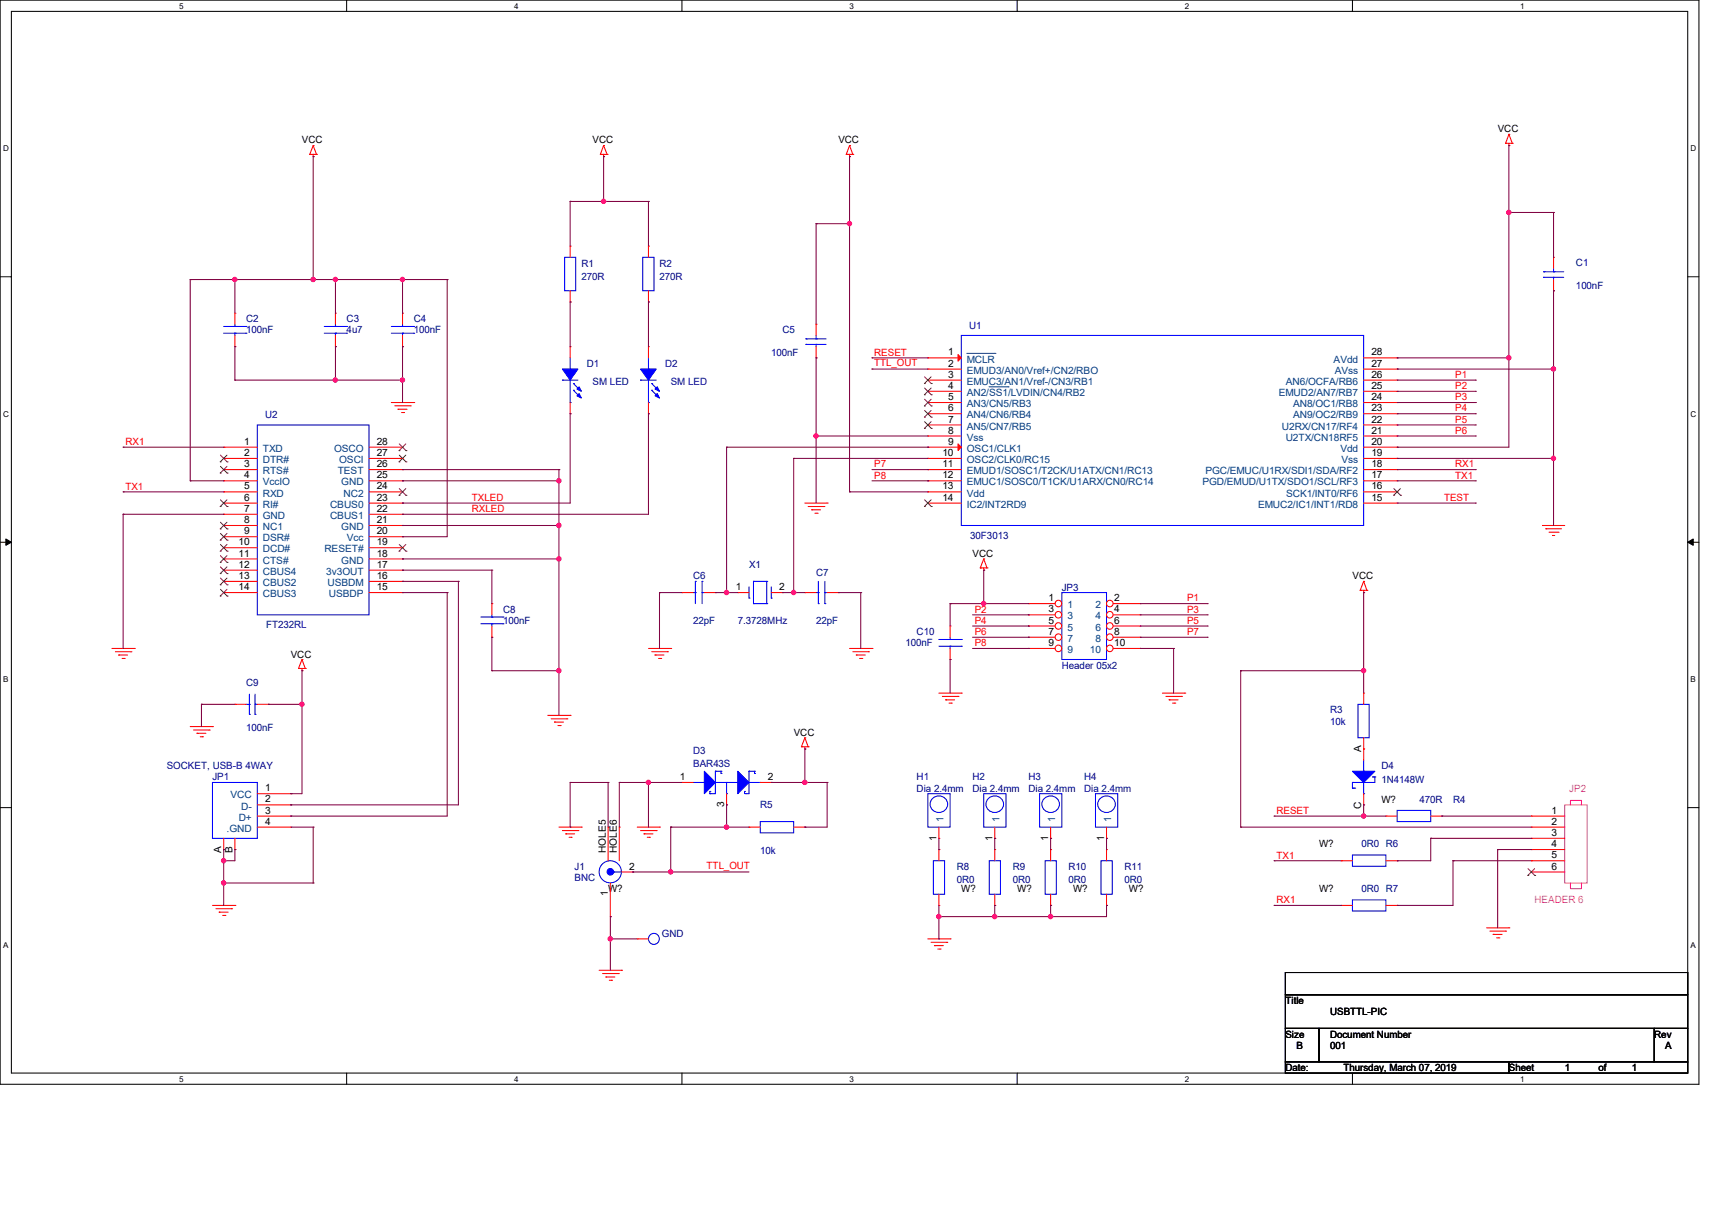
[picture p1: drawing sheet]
<svg xmlns="http://www.w3.org/2000/svg" width="420mm" height="297mm" viewBox="0 0 420 297" stroke-linecap="round" stroke-linejoin="round" font-family="sans-serif">
<path d="M0 0h417v266.1h-417zM2.8 2.8h411.5v260.6h-411.5z" fill="none" stroke="#000" stroke-width=".25"/>
<g fill="#fff">
<path d="M43.9 .3h1.1v2.2h-1.1z"/>
<path d="M43.9 263.7h1.1v2.2h-1.1z"/>
</g>
<path d="M85.1 0v2.8M85.1 263.4v2.7" fill="none" stroke="#000" stroke-width=".25"/>
<g fill="#fff">
<path d="M126.2 .3h1.1v2.2h-1.1z"/>
<path d="M126.2 263.7h1.1v2.2h-1.1z"/>
</g>
<path d="M167.4 0v2.8M167.4 263.4v2.7" fill="none" stroke="#000" stroke-width=".25"/>
<g fill="#fff">
<path d="M208.5 .3h1.1v2.2h-1.1z"/>
<path d="M208.5 263.7h1.1v2.2h-1.1z"/>
</g>
<path d="M249.7 0v2.8M249.7 263.4v2.7" fill="none" stroke="#000" stroke-width=".25"/>
<g fill="#fff">
<path d="M290.8 .3h1.1v2.2h-1.1z"/>
<path d="M290.8 263.7h1.1v2.2h-1.1z"/>
</g>
<path d="M332 0v2.8M332 263.4v2.7" fill="none" stroke="#000" stroke-width=".25"/>
<g fill="#fff">
<path d="M373.1 .3h1.1v2.2h-1.1z"/>
<path d="M373.1 263.7h1.1v2.2h-1.1z"/>
<path d="M.8 35.3h1.4v2.2h-1.4z"/>
<path d="M415 35.3h1.4v2.2h-1.4z"/>
<path d="M.8 100.5h1.4v2.2h-1.4z"/>
<path d="M415 100.5h1.4v2.2h-1.4z"/>
</g>
<path d="M0 67.9h2.8M414.3 67.9h2.7" fill="none" stroke="#000" stroke-width=".25"/>
<g fill="#fff">
<path d="M.8 165.7h1.3v2.2h-1.3z"/>
<path d="M415 165.7h1.3v2.2h-1.3z"/>
</g>
<path d="M0 133.1h2.8M414.3 133.1h2.7" fill="none" stroke="#000" stroke-width=".25"/>
<path d="M1.4 132.3l1.4 .8-1.4 .8zM414.3 133.1l1.3-.8v1.6z" fill="#000" stroke="#000" stroke-width=".25"/>
<g fill="#fff">
<path d="M.8 230.8h1.3v2.2h-1.3z"/>
<path d="M415 230.8h1.3v2.2h-1.3z"/>
</g>
<path d="M0 198.2h2.8M414.3 198.2h2.7M315.5 238.7h98.8v5.5h-98.8zM315.5 244.2h98.8v8.2h-98.8zM315.5 252.4h8.3v8.2h-8.3zM323.8 252.4h82.3v8.2h-82.3zM406.1 252.4h8.2v8.2h-8.2zM315.5 260.6h54.9v2.8h-54.9zM370.4 260.6h43.9v2.8h-43.9z" fill="none" stroke="#000" stroke-width=".25"/>
<g fill="none" stroke="#f00" stroke-width=".25">
<path d="M76 37.9h.1M76 37.9h1.7M76.9 38.4h.1M76.9 35.7h.1M76.9 37.9v.5M76.9 35.7l.8 2.2M76.9 35.7l-.9 2.2M77.7 37.9h.1M147.4 37.9h.1M147.4 37.9h1.6M148.2 38.4h.1M148.2 35.7h.1"/>
<path d="M148.2 37.9v.5M148.2 35.7l.8 2.2M148.2 35.7l-.8 2.2M149 37.9h.1M207.7 37.9h.1M207.7 37.9h1.6M208.5 38.4h.1M208.5 35.7h.1M208.5 37.9v.5M208.5 35.7l-.8 2.2M208.5 35.7l.8 2.2M209.3 37.9h.1"/>
<path d="M369.6 35.2h.1M369.6 35.2h1.6M370.4 35.7h.1M370.4 33h.1M370.4 35.2v.5M370.4 33l-.8 2.2M370.4 33l.8 2.2M371.2 35.2h.1M57.7 76.9h.1M57.7 76.9v2.7M82.3 76.9h.1M82.3 76.9v2.7"/>
<path d="M98.8 76.9h.1M98.8 76.9v2.7M140 60.4h.1M140 74.1h.1M140 60.4v2.8M140 71.4v2.7M159.2 60.4h.1M159.2 74.1h.1M159.2 60.4v2.8M159.2 71.4v2.7M381.3 71.4h.1M381.3 63.2h.1"/>
<path d="M381.3 63.2v2.7M381.3 68.6v2.8M57.7 85.1h.1M57.7 82.3v2.8M82.3 85.1h.1M82.3 82.3v2.8M96.1 98.8h5.5M96.9 99.6h3.8M98.8 85.1h.1M98.8 82.3v2.8M100.7 99.6h.1M101.6 98.8h.1"/>
<path d="M140 85.1h.1M140 85.1v2.7M140 98.8v2.8M54.9 109.8h.1M54.9 112.5h.1M54.9 115.3h.1M54.9 118h.1M54.9 109.8h8.3M54.9 112.5h8.3M54.9 115.3h8.3M54.9 118h8.3M90.6 109.8h8.2"/>
<path d="M90.6 112.5h8.2M90.6 115.3h8.2M90.6 118h8.2M97.7 100.5h.1M97.7 100.5h2.2M98.6 101.3h.5M98.8 118h.1M98.8 115.3h.1M98.8 112.5h.1M98.8 109.8h.1M99.1 101.3h.1M140 101.6h.1"/>
<path d="M54.9 120.7h.1M54.9 123.5h.1M54.9 126.2h.1M54.9 129h.1M54.9 131.7h.1M54.9 134.5h.1M54.9 137.2h.1M54.9 140h.1M54.9 129h8.3M54.9 123.5h8.3M54.9 120.7h8.3M54.9 126.2h8.3"/>
<path d="M54.9 131.7h8.3M54.9 134.5h8.3M54.9 137.2h8.3M54.9 140h8.3M90.6 129h8.2M90.6 123.5h8.2M90.6 120.7h8.2M90.6 126.2h8.2M90.6 131.7h8.2M90.6 134.5h8.2M90.6 137.2h8.2M90.6 140h8.2"/>
<path d="M98.8 140h.1M98.8 137.2h.1M98.8 134.5h.1M98.8 131.7h.1M98.8 129h.1M98.8 126.2h.1M98.8 123.5h.1M98.8 120.7h.1M197.6 123.5h5.4M198.4 124.3h3.8M199.2 125.1h.1M199.2 125.1h2.2"/>
<path d="M200 126h.6M200.6 126h.1M202.2 124.3h.1M203 123.5h.1M240.6 139.4h.1M240.6 139.4h1.7M241.5 140h.1M241.5 137.2h.1M241.5 139.4v.6M241.5 137.2l.8 2.2M241.5 137.2l-.9 2.2M242.3 139.4h.1"/>
<path d="M378.6 129h.1M378.6 129h5.5M379.4 129.8h.1M379.4 129.8h3.9M380.2 130.6h2.2M381.1 131.4h.1M381.1 131.4h.5M382.4 130.6h.1M27.5 159.2h5.5M28.3 160h3.8M32.1 160h.1M33 159.2h.1"/>
<path d="M54.9 142.7h.1M54.9 145.5h.1M54.9 145.5h8.3M54.9 142.7h8.3M90.6 145.5h8.2M90.6 142.7h8.2M98.8 145.5h.1M98.8 142.7h.1M120.7 156.4h.1M120.7 148.2h.1M120.7 148.2v2.7M120.7 153.7v2.7"/>
<path d="M159.2 159.2h5.4M160 160h3.8M163.8 160h.1M164.6 159.2h.1M167.4 145.5h.1M167.4 145.5h2.7M172.9 145.5h2.7M175.6 145.5h.1M181.1 145.5h.1M181.1 145.5h2.8M189.3 145.5h2.8M192.1 145.5h.1"/>
<path d="M208.5 159.2h5.5M209.3 160h3.9M213.2 160h.1M214 159.2h.1M233.2 153.7h.1M233.2 153.7v2.7M233.2 159.2v2.7M333.9 144.9h.1M333.9 144.9h1.6M334.7 145.5h.1M334.7 142.7h.1M334.7 144.9v.6"/>
<path d="M334.7 142.7l.8 2.2M334.7 142.7l-.8 2.2M335.5 144.9h.1M29.1 160.8h.1M29.1 160.8h2.2M30 161.6h.5M30.5 161.6h.1M46.7 178.4h5.5M47.5 179.2h3.9M51.4 179.2h.1M52.2 178.4h.1M57.7 172.9h.1"/>
<path d="M57.7 172.9h2.7M63.2 172.9h2.7M65.9 172.9h.1M73.3 164.1h.1M73.3 164.1h1.6M74.1 164.6h.1M74.1 161.9h.1M74.1 164.1v.5M74.1 161.9l.8 2.2M74.1 161.9l-.8 2.2M74.9 164.1h.1M134.5 175.6h5.5"/>
<path d="M135.3 176.4h3.8M136.1 177.2h.1M136.1 177.2h2.2M136.9 178.1h.6M137.5 178.1h.1M139.1 176.4h.1M140 175.6h.1M160.8 160.8h.1M160.8 160.8h2.2M161.6 161.6h.6M162.2 161.6h.1M210.2 160.8h.1"/>
<path d="M210.2 160.8h2.2M211 161.6h.5M211.5 161.6h.1M230.5 170.1h5.5M231.3 170.9h3.9M232.1 171.8h.1M232.1 171.8h2.2M233 172.6h.5M233.2 161.9h.1M233.5 172.6h.1M235.2 170.9h.1M236 170.1h.1"/>
<path d="M285.3 170.1h5.5M286.2 170.9h3.8M287 171.8h.1M287 171.8h2.2M287.8 172.6h.6M288.4 172.6h.1M290 170.9h.1M290.8 170.1h.1M334.7 170.1h.1M334.7 170.1v2.8M48.3 180h.1M48.3 180h2.2"/>
<path d="M49.1 180.8h.6M49.7 180.8h.1M167.4 192.1h.1M167.4 192.1h2.7M178.4 197.6h.1M178.4 194.8v2.8M186.6 192.1h2.7M189.3 192.1h.1M196.7 183.3h.1M196.7 183.3h1.7M197.6 183.9h.1M197.6 181.1h.1"/>
<path d="M197.6 183.3v.6M197.6 181.1l-.9 2.2M197.6 181.1l.8 2.2M198.4 183.3h.1M334.7 183.9h.1M334.7 181.1v2.8M137.2 203h5.5M138 203.9h3.9M138.9 204.7h.1M138.9 204.7h2.2M139.7 205.5h.5M140.2 205.5h.1"/>
<path d="M141.9 203.9h.1M142.7 203h.1M149.3 203h.1M149.3 203v8.3M149.8 216.7v8.3M152 203h.1M152 203v8.3M152.6 214h2.7M155.3 214h.1M156.4 203h5.5M157.2 203.9h3.9M158.1 204.7h.1"/>
<path d="M158.1 204.7h2.2M158.9 205.5h.5M159.4 205.5h.1M161.1 203.9h.1M161.9 203h.1M230.5 205.8h.1M230.5 208.5h.1M230.5 203v2.8M230.5 208.5v2.8M230.5 219.5v2.7M244.2 205.8h.1M244.2 208.5h.1"/>
<path d="M244.2 203v2.8M244.2 208.5v2.8M244.2 219.5v2.7M257.9 205.8h.1M257.9 203v2.8M271.6 208.5h.1M271.6 205.8h.1M271.6 203v2.8M271.6 208.5v2.8M271.6 219.5v2.7M329.2 211.3h.1M329.2 211.3h2.8"/>
<path d="M340.2 211.3h2.7M342.9 211.3h.1M375.9 200.3h.1M375.9 203h.1M375.9 205.8h.1M375.9 208.5h.1M375.9 211.3h.1M375.9 214h.1M375.9 203h8.2M375.9 211.3h8.2M375.9 200.3h8.2M375.9 205.8h8.2"/>
<path d="M375.9 208.5h8.2M375.9 214h8.2M52.2 222.2h5.5M53 223.1h3.9M53.8 223.9h.1M53.8 223.9h2.2M54.7 224.7h.5M55.2 224.7h.1M56.9 223.1h.1M57.7 222.2h.1M147.1 238.2h5.5M147.9 239h3.9"/>
<path d="M148.7 239.8h.1M148.7 239.8h2.2M149.8 225h.1M151.8 239h.1M152.6 238.2h.1M227.8 230.5h5.4M228.6 231.3h3.8M229.4 232.1h.1M229.4 232.1h2.2M230.2 233h.6M230.5 222.2h.1M230.8 233h.1"/>
<path d="M232.4 231.3h.1M233.2 230.5h.1M244.2 222.2h.1M271.6 222.2h.1M329.2 222.2h.1M329.2 222.2h2.8M340.2 222.2h2.7M342.9 222.2h.1M364.9 227.8h5.5M365.7 228.6h3.9M366.5 229.4h.1M366.5 229.4h2.2"/>
<path d="M367.4 230.2h.5M367.9 230.2h.1M369.6 228.6h.1M370.4 227.8h.1M149.6 240.6h.5M150.1 240.6h.1"/>
</g>
<g fill="none" stroke="#00f" stroke-width=".25">
<path d="M57.7 79.6v.5M82.3 79.6v.5M98.8 79.6v.5M138.6 63.2h2.7v8.2h-2.7zM157.8 63.2h2.7v8.2h-2.7zM378.9 66.7h.1M378.9 68.1h.1M378.9 66.7h4.9M378.9 68.1h4.9M381.3 68.1h.1M381.3 66.7h.1M381.3 65.9v.8"/>
<path d="M381.3 68.1v.5M54.9 80.1h5.5M54.9 81.8h5.5M57.7 80.1h.1M57.7 81.8h.1M57.7 81.8v.5M60.4 80.1h.1M60.4 81.8h.1M79.6 80.1h5.5M79.6 81.8h5.5M82.3 80.1h.1M82.3 81.8h.1"/>
<path d="M82.3 81.8v.5M85.1 80.1h.1M85.1 81.8h.1M96.1 80.1h5.5M96.1 81.8h5.5M98.8 80.1h.1M98.8 81.8h.1M98.8 81.8v.5M101.6 80.1h.1M101.6 81.8h.1M138 93.3h.1M138 93.3h3.9"/>
<path d="M140 90.6h.1M140 98.8h.1M140 87.8v2.8M140 93.3v5.5M140.8 94.1h.1M140.8 95.8h.1M140.8 94.1l1.6 1.7M140.8 95.8l1.6 1.7M63.2 104.3h27.4v46.6h-27.4zM118 151.5h5.5M118 153.1h5.5M120.7 151.5h.1"/>
<path d="M120.7 153.1h.1M120.7 150.9v.6M120.7 153.1v.6M123.5 151.5h.1M123.5 153.1h.1M170.1 145.5h.6M170.7 142.7h.1M170.7 145.5h.1M170.7 142.7v5.5M172.3 142.7h.1M172.3 145.5h.1M172.3 142.7v5.5"/>
<path d="M172.3 145.5h.6M183.9 146.8h.1M183.9 144.1v2.7M185 148.2h.1M185 142.7h.1M185 142.7v5.5M185 148.2h3.2M185 142.7h3.2M188.2 148.2h.1M188.2 142.7h.1M188.2 142.7v5.5M189.3 146.8h.1"/>
<path d="M189.3 144.1v2.7M230.5 157h5.5M230.5 158.6h5.5M233.2 157h.1M233.2 158.6h.1M233.2 156.4v.6M233.2 158.6v.6M236 157h.1M236 158.6h.1M260.6 145.5h11v16.4h-11zM60.4 172.9h.8M61.2 175.3h.1"/>
<path d="M61.2 172.9h.1M61.2 170.4v4.9M62.6 172.9h.1M62.6 175.3h.1M62.6 172.9h.6M62.6 170.4v4.9M333.3 172.9h2.8v8.2h-2.8zM170.1 192.1h2.8M172.9 192.1h.1M174.2 194.8h.1M174.2 194.3h.1M174.2 194.3v.5"/>
<path d="M175.6 189.3h.1M175.6 189.3v5.5h-1.4M175.6 192.1h5.5M175.6 189.3h1.4M177 189.3h.1M177 189.9h.1M177 189.3v.6M178.4 192.1h.1M178.4 194.8h.1M178.4 192.1v2.7M181.1 192.1h.1M182.8 194.3h.1"/>
<path d="M182.8 194.3v.5M183 194.8h.1M183.9 189.3h.1M183.9 189.3v5.5h-.9M183.9 192.1h2.7M183.9 189.3h1.3M185.2 189.3h.1M185.2 189.9h.1M185.2 189.3v.6M186.6 192.1h.1M227.8 194.8h5.4v8.2h-5.4zM241.5 194.8h5.4v8.2h-5.4z"/>
<path d="M255.2 194.8h5.4v8.2h-5.4zM268.9 194.8h5.5v8.2h-5.5zM150.7 214h.1M150.7 214h1.9M229.1 211.3h2.8v8.2h-2.8zM242.8 211.3h2.8v8.2h-2.8zM270.3 211.3h2.7v8.2h-2.7zM332 209.9h8.2v2.7h-8.2zM332 220.9h8.2v2.7h-8.2z"/>
<circle cx="230.5" cy="197.4" r="2.1"/>
<circle cx="244.2" cy="197.4" r="2.1"/>
<circle cx="258" cy="197.4" r="2.1"/>
<circle cx="271.7" cy="197.4" r="2.1"/>
<circle cx="149.8" cy="214" r="2.72"/>
</g>
<path d="M384.1 197.6h5.5v19.1h-5.5zM385.5 197.6v-1.1h2.7v1.1M385.5 216.7v1.4h2.7v-1.4" fill="none" stroke="#f0f" stroke-width=".25"/>
<g fill="none" stroke="#804000" stroke-width=".25">
<path d="M54.1 113.4h.1M54.1 116.1h.1M54.1 111.7l1.7 1.7M54.1 114.5l1.7 1.6M55.7 111.7l-1.6 1.7M55.7 114.5l-1.6 1.6M55.8 113.4h.1M55.8 116.1h.1M98 113.4h.1M98 110.6h.1M98 119.9l1.7 1.7M98 111.7l1.7 1.7"/>
<path d="M98 109l1.7 1.6M99.6 119.9l-1.6 1.7M99.6 111.7l-1.6 1.7M99.6 109l-1.6 1.6M99.7 113.4h.1M99.7 110.6h.1M54.1 124.3h.1M54.1 129.8h.1M54.1 132.6h.1M54.1 135.3h.1M54.1 138h.1M54.1 122.7l1.7 1.6"/>
<path d="M54.1 128.2l1.7 1.6M54.1 130.9l1.7 1.7M54.1 133.6l1.7 1.7M54.1 136.4l1.7 1.6M54.1 139.1l1.7 1.7M55.7 122.7l-1.6 1.6M55.7 128.2l-1.6 1.6M55.7 130.9l-1.6 1.7M55.7 133.6l-1.6 1.7M55.7 136.4l-1.6 1.6M55.7 139.1l-1.6 1.7M55.8 124.3h.1"/>
<path d="M55.8 129.8h.1M55.8 132.6h.1M55.8 135.3h.1M55.8 138h.1M98 135.3h.1M98 121.6h.1M98 133.6l1.7 1.7M99.6 133.6l-1.6 1.7M99.7 135.3h.1M99.7 121.6h.1M54.1 140.8h.1M54.1 143.6h.1"/>
<path d="M54.1 146.3h.1M54.1 141.9l1.7 1.7M54.1 144.7l1.7 1.6M55.7 141.9l-1.6 1.7M55.7 144.7l-1.6 1.6M55.8 140.8h.1M55.8 143.6h.1M55.8 146.3h.1M375 214.9h.1M375.1 213.2l1.6 1.7M376.7 213.2l-1.7 1.7M376.7 214.9h.1"/>
</g>
<g fill="#00f" stroke="#00f" stroke-width=".25">
<path d="M172.9 189.3l2.7 2.8-2.7 2.7z"/>
<path d="M181.1 189.3l2.8 2.8-2.8 2.7z"/>
<path d="M138 90.6h3.9l-1.9 2.7z" fill-rule="evenodd"/>
<path d="M142.2 96.6l.5 1.1-1.1-.5z" fill-rule="evenodd"/>
<path d="M141.6 95.5l.6-.5 .5 1.1z" fill-rule="evenodd"/>
<circle cx="149.8" cy="214" r=".8"/>
</g>
<circle cx="259.8" cy="148.1" r=".8" fill="#fff" stroke="#f00" stroke-width=".25"/>
<path d="M252.4 148.2h.1M252.4 148.2h6.6" fill="none" stroke="#f00" stroke-width=".25"/>
<circle cx="259.8" cy="150.9" r=".8" fill="#fff" stroke="#f00" stroke-width=".25"/>
<path d="M252.4 150.9h.1M252.4 150.9h6.6" fill="none" stroke="#f00" stroke-width=".25"/>
<circle cx="259.8" cy="153.6" r=".8" fill="#fff" stroke="#f00" stroke-width=".25"/>
<path d="M252.4 153.7h.1M252.4 153.7h6.6" fill="none" stroke="#f00" stroke-width=".25"/>
<circle cx="259.8" cy="156.4" r=".8" fill="#fff" stroke="#f00" stroke-width=".25"/>
<path d="M252.4 156.4h.1M252.4 156.4h6.6" fill="none" stroke="#f00" stroke-width=".25"/>
<circle cx="259.8" cy="159.2" r=".8" fill="#fff" stroke="#f00" stroke-width=".25"/>
<path d="M252.4 159.2h.1M252.4 159.2h6.6" fill="none" stroke="#f00" stroke-width=".25"/>
<circle cx="272.4" cy="148.1" r=".8" fill="#fff" stroke="#f00" stroke-width=".25"/>
<path d="M273.3 148.2h6.6M279.9 148.2h.1" fill="none" stroke="#f00" stroke-width=".25"/>
<circle cx="272.4" cy="150.9" r=".8" fill="#fff" stroke="#f00" stroke-width=".25"/>
<path d="M273.3 150.9h6.6M279.9 150.9h.1" fill="none" stroke="#f00" stroke-width=".25"/>
<circle cx="272.4" cy="153.6" r=".8" fill="#fff" stroke="#f00" stroke-width=".25"/>
<path d="M273.3 153.7h6.6M279.9 153.7h.1" fill="none" stroke="#f00" stroke-width=".25"/>
<circle cx="272.4" cy="156.4" r=".8" fill="#fff" stroke="#f00" stroke-width=".25"/>
<path d="M273.3 156.4h6.6M279.9 156.4h.1" fill="none" stroke="#f00" stroke-width=".25"/>
<circle cx="272.4" cy="159.2" r=".8" fill="#fff" stroke="#f00" stroke-width=".25"/>
<g fill="none" stroke="#f00" stroke-width=".25">
<path d="M200.3 79.6h.1M200.3 79.6v2.7M159.2 85.1h.1M159.2 85.1v2.7M159.2 98.8v2.8M200.3 87.8h.1M200.3 85.1v2.7M227.8 87.8h.1M227.8 90.6h.1M227.8 93.3h.1M227.8 96.1h.1M227.8 98.8h.1"/>
<path d="M227.8 87.8h8.2M227.8 90.6h8.2M227.8 93.3h8.2M227.8 96.1h8.2M227.8 98.8h8.2M334.7 87.8h8.2M334.7 90.6h8.2M334.7 93.3h8.2M334.7 96.1h8.2M334.7 98.8h8.2M342.9 98.8h.1M342.9 96.1h.1"/>
<path d="M342.9 93.3h.1M342.9 90.6h.1M342.9 87.8h.1M159.2 101.6h.1M227.8 101.6h.1M227.8 104.3h.1M227.8 107h.1M227.8 109.8h.1M227.8 112.5h.1M227.8 115.3h.1M227.8 118h.1M227.8 101.6h8.2"/>
<path d="M227.8 104.3h8.2M227.8 107h8.2M227.8 109.8h8.2M227.8 112.5h8.2M227.8 115.3h8.2M227.8 118h8.2M334.7 101.6h8.2M334.7 104.3h8.2M334.7 107h8.2M334.7 109.8h8.2M334.7 112.5h8.2M334.7 115.3h8.2"/>
<path d="M334.7 118h8.2M342.9 118h.1M342.9 115.3h.1M342.9 112.5h.1M342.9 109.8h.1M342.9 107h.1M342.9 104.3h.1M342.9 101.6h.1M227.8 120.7h.1M227.8 123.5h.1M227.8 120.7h8.2M227.8 123.5h8.2"/>
<path d="M334.7 120.7h8.2M334.7 123.5h8.2M342.9 123.5h.1M342.9 120.7h.1M197.6 145.5h.1M197.6 145.5h2.7M203 145.5h2.8M205.8 145.5h.1M273.3 159.2h6.6M279.9 159.2h.1M63.2 194.8h8.2M63.2 197.6h8.2"/>
<path d="M71.4 194.8h.1M71.4 197.6h.1M334.7 183.9h.1M334.7 197.6h.1M334.7 183.9v2.7M334.7 194.8v2.8M54.9 208.5h.1M54.9 205.8v2.7M57.7 208.5h.1M57.7 205.8v2.7M63.2 200.3h8.2M63.2 203h8.2"/>
<path d="M71.4 200.3h.1M71.4 203h.1M183.9 203h.1M183.9 203h2.7M194.8 203h2.8M197.6 203h.1M257.9 208.5h.1M257.9 208.5v2.8M257.9 219.5v2.7M340.2 200.3h.1M340.2 200.3h2.7M351.2 200.3h2.7"/>
<path d="M353.9 200.3h.1M156.4 230.5h.1M156.4 230.5h2.8M257.9 222.2h.1"/>
</g>
<g fill="none" stroke="#00f" stroke-width=".25">
<path d="M157.2 93.3h.1M157.2 93.3h3.9M159.2 90.6h.1M159.2 98.8h.1M159.2 87.8v2.8M159.2 93.3v5.5M160 94.1h.1M160 95.8h.1M160 94.1l1.6 1.7M160 95.8l1.6 1.7M197.8 83.2h.1M197.8 84.5h.1"/>
<path d="M197.8 83.2h5M197.8 84.5h5M200.3 84.5h.1M200.3 83.2h.1M200.3 82.3v.9M200.3 84.5v.6M236 82.3h98.7v46.7h-98.7zM200.3 145.5h.6M200.9 148.2h.1M200.9 145.5h.1M200.9 142.7v5.5M202.5 148.2h.1"/>
<path d="M202.5 145.5h.1M202.5 142.7v5.5M202.5 145.5h.5M52.2 192.1h11v13.7h-11zM332 192.1h.1M332 193.5h.1M332 192.1v1.4M332 193.5h.5M332.5 193.5h.1M334.7 189.3h.1M334.7 194.8h.1M334.7 186.6v2.7"/>
<path d="M334.7 192.1v2.7M336.9 190.7h.1M336.9 190.7h.6M337.5 190.7h.1M337.5 190.7v1.4h-5.5M342.9 198.9h8.3v2.8h-8.3zM186.6 201.7h8.2v2.7h-8.2zM256.5 211.3h2.8v8.2h-2.8z"/>
<circle cx="160.5" cy="230.5" r="1.34"/>
</g>
<g fill="#00f" stroke="#00f" stroke-width=".25">
<path d="M332 189.3h5.5l-2.8 2.8z"/>
<path d="M157.2 90.6h3.9l-1.9 2.7z" fill-rule="evenodd"/>
<path d="M161.3 96.6l.6 1.1-1.1-.5z" fill-rule="evenodd"/>
<path d="M160.8 95.5l.5-.5 .6 1.1z" fill-rule="evenodd"/>
</g>
<g fill="#f00" stroke="#f00" stroke-width=".25">
<path d="M235.2 87l.8 .8-.8 .8z"/>
<path d="M235.2 109l.8 .8-.8 .8z"/>
</g>
<path d="M237.3 86.7h6.9M242.8 95h4.6M244.2 86.7h.1M247.4 95h.1" fill="none" stroke="#004080" stroke-width=".25"/>
<g fill="none" stroke="#804000" stroke-width=".25">
<path d="M226.9 94.1h.1M226.9 96.9h.1M226.9 99.7h.1M226.9 92.5l1.7 1.6M226.9 95.2l1.7 1.7M226.9 98l1.7 1.7M228.6 92.5l-1.7 1.6M228.6 95.2l-1.7 1.7M228.6 98l-1.7 1.7M228.6 94.1h.1M228.6 96.9h.1M228.6 99.7h.1"/>
<path d="M226.9 102.4h.1M226.9 105.2h.1M226.9 100.8l1.7 1.6M226.9 103.5l1.7 1.7M228.6 100.8l-1.7 1.6M228.6 103.5l-1.7 1.7M228.6 102.4h.1M228.6 105.2h.1M342.1 119.9l1.7 1.7M343.7 119.9l-1.6 1.7M226.9 124.3h.1M226.9 122.7l1.7 1.6"/>
<path d="M228.6 122.7l-1.7 1.6M228.6 124.3h.1M342.1 121.6h.1M343.8 121.6h.1"/>
</g>
<g fill="none" stroke="#800040" stroke-width=".25">
<path d="M76.9 38.4h.1M76.9 38.4v30.2M148.2 38.4h.1M148.2 38.4v11M208.5 38.4h.1M208.5 38.4v82.3M370.4 35.7h.1M370.4 35.7v74.1h-27.5M140 49.4h.1M140 49.4v11M140 49.4h19.2M148.2 49.4h.1"/>
<path d="M159.2 49.4h.1M159.2 49.4v11M200.3 54.9h.1M200.3 54.9v24.7M200.3 54.9h8.2M208.5 54.9h.1M370.4 52.2h.1M370.4 52.2h10.9M381.3 52.2h.1M381.3 52.2v11M46.7 68.6h.1M46.7 68.6h63.1"/>
<path d="M46.7 68.6v49.4M57.7 68.6h.1M57.7 68.6v8.3M76.9 68.6h.1M82.3 68.6h.1M82.3 68.6v8.3M98.8 68.6h.1M98.8 68.6v8.3M109.8 68.6h.1M109.8 68.6v63.1h-11M140 74.1h.1M140 74.1v11"/>
<path d="M159.2 74.1h.1M159.2 74.1v11M381.3 71.4h.1M381.3 71.4v57.6M57.7 85.1h.1M57.7 93.3h.1M57.7 93.3h41.1M57.7 85.1v8.2M82.3 85.1h.1M82.3 93.3h.1M82.3 85.1v8.2M98.8 93.3h.1"/>
<path d="M98.8 85.1h.1M98.8 85.1v13.7M200.3 87.8h.1M200.3 87.8v35.7M214 87.8h.1M214 90.6h.1M214 90.6h13.8M214 87.8h13.8M342.9 90.6h.1M342.9 87.8h.1M342.9 93.3h19.3M342.9 90.6h38.4"/>
<path d="M342.9 87.8h27.5M342.9 96.1h19.3M342.9 98.8h19.3M362.2 93.3h.1M362.2 96.1h.1M362.2 98.8h.1M370.4 87.8h.1M381.3 90.6h.1M30.2 109.8h.1M30.2 109.8h24.7M46.7 118h.1M46.7 118h8.2"/>
<path d="M98.8 118h.1M98.8 115.3h.1M98.8 118h38.4M98.8 115.3h38.4M137.2 118h.1M137.2 115.3h.1M137.2 115.3v60.3M140 101.6h.1M140 101.6v21.9h-41.2M159.2 101.6h.1M159.2 101.6v24.6h-60.4M178.4 109.8h.1"/>
<path d="M178.4 109.8h49.4M178.4 109.8v35.7M194.8 112.5h.1M194.8 112.5h33M194.8 112.5v33M200.3 107h.1M200.3 107h27.5M214 118h13.8M214 115.3h13.8M227.8 109.8h.1M227.8 115.3h.1M227.8 118h.1"/>
<path d="M342.9 109.8h.1M342.9 112.5h.1M342.9 118h19.3M342.9 115.3h19.3M342.9 112.5h38.4M342.9 107h19.3M342.9 101.6h19.3M342.9 104.3h19.3M362.2 115.3h.1M362.2 118h.1M362.2 101.6h.1M362.2 104.3h.1"/>
<path d="M362.2 107h.1M381.3 112.5h.1M30.2 120.7h.1M30.2 126.2h.1M30.2 126.2h24.7M30.2 120.7h24.7M30.2 126.2v33M98.8 123.5h.1M98.8 126.2h.1M98.8 140h.1M98.8 129h.1M98.8 137.2h.1"/>
<path d="M98.8 131.7h.1M98.8 140h21.9M98.8 129h38.4M98.8 137.2h38.4M120.7 140h.1M120.7 140v8.2M137.2 129h.1M137.2 137.2h.1M208.5 120.7h.1M208.5 120.7h19.3M241.5 140h.1M241.5 140v8.2"/>
<path d="M342.9 123.5h19.3M362.2 123.5h.1M98.8 142.7h.1M98.8 145.5h.1M98.8 142.7h13.7M98.8 145.5h11M109.8 145.5h.1M109.8 145.5v54.8h-38.4M112.5 142.7h.1M112.5 142.7v54.9h-41.1M120.7 156.4h.1M120.7 156.4v8.2"/>
<path d="M161.9 145.5h.1M161.9 145.5h5.5M161.9 145.5v13.7M175.6 145.5h.1M175.6 145.5h5.5M178.4 145.5h.1M192.1 145.5h.1M192.1 145.5h5.5M194.8 145.5h.1M205.8 145.5h.1M205.8 145.5h5.5M211.3 145.5h.1"/>
<path d="M211.3 145.5v13.7M233.2 148.2h.1M233.2 148.2h19.2M233.2 148.2v5.5M238.7 159.2h13.7M238.7 150.9h13.7M238.7 153.7h13.7M238.7 156.4h13.7M241.5 148.2h.1M252.4 150.9h.1M252.4 153.7h.1M252.4 156.4h.1"/>
<path d="M252.4 159.2h.1M279.9 159.2h.1M279.9 148.2h16.4M279.9 159.2h8.2M279.9 150.9h16.4M279.9 153.7h16.4M279.9 156.4h16.4M288.1 159.2h.1M288.1 159.2v10.9M296.3 148.2h.1M296.3 150.9h.1M296.3 153.7h.1"/>
<path d="M296.3 156.4h.1M334.7 145.5h.1M334.7 145.5v24.6M49.4 172.9h.1M49.4 172.9h8.3M49.4 172.9v5.5M65.9 172.9h.1M65.9 172.9h8.2M74.1 164.6h.1M74.1 172.9h.1M74.1 164.6v30.2h-2.7M120.7 164.6h.1"/>
<path d="M120.7 164.6h16.5M137.2 164.6h.1M233.2 161.9h.1M233.2 161.9v8.2M304.5 164.6h.1M304.5 164.6h30.2M304.5 164.6v38.4M334.7 164.6h.1M71.4 197.6h.1M71.4 194.8h.1M140 192.1h.1M140 192.1v10.9"/>
<path d="M140 192.1h9.3M149.3 192.1h.1M149.3 192.1v10.9M152 192.1h.1M152 192.1h15.4M152 192.1v10.9M159.2 192.1h.1M159.2 192.1v10.9M178.4 197.6h.1M178.4 197.6v5.4M189.3 192.1h.1M189.3 192.1h13.7"/>
<path d="M197.6 183.9h.1M197.6 192.1h.1M197.6 183.9v8.2M203 192.1h.1M203 192.1v10.9h-5.4M334.7 197.6h.1M334.7 197.6v2.7M54.9 216.7h.1M54.9 211.3h.1M54.9 208.5h.1M54.9 208.5v13.7M54.9 216.7h22"/>
<path d="M57.7 208.5h.1M57.7 208.5v2.8h-2.8M71.4 200.3h.1M71.4 203h5.5M76.9 203h.1M76.9 216.7h.1M76.9 203v13.7M140 203h.1M155.3 214h.1M155.3 214h28.6M164.6 214h.1M164.6 203h.1"/>
<path d="M164.6 203h19.3M164.6 203v11M178.4 203h.1M197.6 203h.1M230.5 208.5h.1M230.5 205.8v2.7M244.2 205.8h.1M244.2 205.8v2.7M257.9 205.8h.1M257.9 205.8v2.7M271.6 205.8h.1M271.6 205.8v2.7"/>
<path d="M304.5 203h.1M304.5 203h71.4M312.8 211.3h.1M312.8 200.3h.1M312.8 200.3h27.4M312.8 211.3h16.4M334.7 200.3h.1M342.9 211.3h.1M351.2 205.8h.1M351.2 205.8v5.5h-8.3M351.2 205.8h24.7M353.9 200.3h.1"/>
<path d="M353.9 200.3h22M356.7 211.3h.1M356.7 211.3h19.2M356.7 211.3v10.9h-13.8M367.6 208.5h.1M367.6 208.5v19.3M367.6 208.5h8.3M149.8 230.5h.1M149.8 225h.1M149.8 225v13.2M149.8 230.5h6.6M230.5 225h.1"/>
<path d="M230.5 230.5h.1M230.5 222.2v8.3M244.2 225h.1M244.2 222.2h.1M244.2 222.2v2.8M257.9 222.2h.1M257.9 225h.1M257.9 222.2v2.8M271.6 222.2h.1M271.6 222.2v2.8h-41.1M312.8 222.2h.1M312.8 222.2h16.4"/>
<path d="M342.9 222.2h.1"/>
</g>
<g fill="#f0f" stroke="#f0f" stroke-width=".25">
<circle cx="82.3" cy="68.6" r=".53"/>
<circle cx="82.3" cy="93.3" r=".53"/>
<circle cx="76.9" cy="68.6" r=".53"/>
<circle cx="98.8" cy="93.3" r=".53"/>
<circle cx="148.1" cy="49.4" r=".53"/>
<circle cx="137.2" cy="137.2" r=".53"/>
<circle cx="137.2" cy="129" r=".53"/>
<circle cx="137.2" cy="118" r=".53"/>
<circle cx="137.2" cy="164.6" r=".53"/>
<circle cx="57.6" cy="68.6" r=".53"/>
<circle cx="98.8" cy="68.6" r=".53"/>
<circle cx="74.1" cy="172.9" r=".53"/>
<circle cx="381.3" cy="90.6" r=".53"/>
<circle cx="381.3" cy="112.5" r=".53"/>
<circle cx="370.4" cy="87.8" r=".53"/>
<circle cx="370.4" cy="52.1" r=".53"/>
<circle cx="208.5" cy="54.9" r=".53"/>
<circle cx="200.3" cy="107" r=".53"/>
<circle cx="178.3" cy="145.4" r=".53"/>
<circle cx="194.8" cy="145.4" r=".53"/>
<circle cx="54.9" cy="211.3" r=".53"/>
<circle cx="54.9" cy="216.7" r=".53"/>
<circle cx="334.7" cy="164.6" r=".53"/>
<circle cx="334.7" cy="200.3" r=".53"/>
<circle cx="149.8" cy="230.4" r=".53"/>
<circle cx="178.3" cy="203" r=".53"/>
<circle cx="164.6" cy="214" r=".53"/>
<circle cx="197.5" cy="192" r=".53"/>
<circle cx="159.2" cy="192" r=".53"/>
<circle cx="257.9" cy="225" r=".53"/>
<circle cx="244.2" cy="225" r=".53"/>
<circle cx="230.4" cy="225" r=".53"/>
<circle cx="241.4" cy="148.1" r=".53"/>
</g>
<g font-size="2.5">
<text x="74.1" y="35.2">VCC</text>
<text x="145.5" y="35.2">VCC</text>
<text x="205.8" y="35.2">VCC</text>
<text x="367.6" y="32.5">VCC</text>
<text x="232.7" y="87.2">1</text>
<text x="232.7" y="90">2</text>
<text x="336.6" y="90">27</text>
<text x="336.6" y="87.2">28</text>
<text x="232.7" y="92.7">3</text>
<text x="232.7" y="95.5">4</text>
<text x="336.6" y="95.5">25</text>
<text x="336.6" y="92.7">26</text>
<text x="232.7" y="98.2">5</text>
<text x="232.7" y="101">6</text>
<text x="336.6" y="101">23</text>
<text x="336.6" y="98.2">24</text>
<text x="232.7" y="103.7">7</text>
<text x="232.7" y="106.4">8</text>
<text x="336.6" y="106.4">21</text>
<text x="336.6" y="103.7">22</text>
<text x="59.9" y="109.2">1</text>
<text x="59.9" y="111.9">2</text>
<text x="92.5" y="111.9">27</text>
<text x="92.5" y="109.2">28</text>
<text x="231.4" y="111.9">10</text>
<text x="232.7" y="109.2">9</text>
<text x="336.6" y="111.9">19</text>
<text x="336.6" y="109.2">20</text>
<text x="59.9" y="114.7">3</text>
<text x="59.9" y="117.4">4</text>
<text x="92.5" y="117.4">25</text>
<text x="92.5" y="114.7">26</text>
<text x="231.4" y="114.7">11</text>
<text x="231.4" y="117.4">12</text>
<text x="336.6" y="117.4">17</text>
<text x="336.6" y="114.7">18</text>
<text x="59.9" y="120.1">5</text>
<text x="59.9" y="122.9">6</text>
<text x="59.9" y="125.6">7</text>
<text x="92.5" y="125.6">22</text>
<text x="92.5" y="122.9">23</text>
<text x="92.5" y="120.1">24</text>
<text x="231.4" y="120.1">13</text>
<text x="231.4" y="122.9">14</text>
<text x="336.6" y="122.9">15</text>
<text x="336.6" y="120.1">16</text>
<text x="59.9" y="128.4">8</text>
<text x="59.9" y="131.1">9</text>
<text x="92.5" y="131.1">20</text>
<text x="92.5" y="128.4">21</text>
<text x="58.5" y="133.9">10</text>
<text x="58.5" y="136.6">11</text>
<text x="92.5" y="136.6">18</text>
<text x="92.5" y="133.9">19</text>
<text x="238.7" y="136.7">VCC</text>
<text x="58.5" y="139.4">12</text>
<text x="58.5" y="142.1">13</text>
<text x="92.5" y="142.1">16</text>
<text x="92.5" y="139.4">17</text>
<text x="332" y="142.2">VCC</text>
<text x="58.5" y="144.9">14</text>
<text x="92.5" y="144.9">15</text>
<text x="180.6" y="144.9">1</text>
<text x="191.2" y="144.9">2</text>
<text x="257.4" y="147.6">1</text>
<text x="273.5" y="147.6">2</text>
<text x="257.4" y="150.3">3</text>
<text x="257.4" y="153.1">5</text>
<text x="257.4" y="155.8">7</text>
<text x="273.5" y="150.3">4</text>
<text x="273.5" y="153.1">6</text>
<text x="273.5" y="155.8">8</text>
<text x="71.4" y="161.4">VCC</text>
<text x="257.4" y="158.6">9</text>
<text x="273.5" y="158.6">10</text>
<text x="194.8" y="180.6">VCC</text>
<text x="334.1" y="184.7" transform="rotate(-90 334.1 184.7)">A</text>
<text x="166.9" y="191.5">1</text>
<text x="188.5" y="191.5">2</text>
<text x="65.1" y="194.2">1</text>
<text x="65.1" y="197">2</text>
<text x="339.1" y="197.1">W?</text>
<text x="65.1" y="199.7">3</text>
<text x="65.1" y="202.4">4</text>
<text x="177.8" y="198.1" transform="rotate(-90 177.8 198.1)">3</text>
<text x="334.1" y="198.5" transform="rotate(-90 334.1 198.5)">C</text>
<text x="380.8" y="199.7">1</text>
<text x="380.8" y="202.4">2</text>
<text x="54.3" y="209.3" transform="rotate(-90 54.3 209.3)">A</text>
<text x="57.1" y="209.3" transform="rotate(-90 57.1 209.3)">B</text>
<text x="148.7" y="209.4" transform="rotate(-90 148.7 209.4)">HOLE5</text>
<text x="151.4" y="209.4" transform="rotate(-90 151.4 209.4)">HOLE6</text>
<text x="229.9" y="206.3" transform="rotate(-90 229.9 206.3)">1</text>
<text x="243.6" y="206.3" transform="rotate(-90 243.6 206.3)">1</text>
<text x="257.3" y="206.3" transform="rotate(-90 257.3 206.3)">1</text>
<text x="271" y="206.3" transform="rotate(-90 271 206.3)">1</text>
<text x="323.8" y="208">W?</text>
<text x="380.8" y="205.2">3</text>
<text x="380.8" y="207.9">4</text>
<text x="154.5" y="213.4">2</text>
<text x="380.8" y="210.7">5</text>
<text x="380.8" y="213.4">6</text>
<text x="149.2" y="220" transform="rotate(-90 149.2 220)">1</text>
<text x="149.3" y="219">W?</text>
<text x="236" y="219">W?</text>
<text x="249.7" y="219">W?</text>
<text x="263.4" y="219">W?</text>
<text x="277.1" y="219">W?</text>
<text x="323.8" y="219">W?</text>
<text x="315.5" y="246.4">Title</text>
<text x="326.5" y="249.2">USBTTL-PIC</text>
<text x="315.5" y="254.7">Size</text>
<text x="318.3" y="257.4">B</text>
<text x="326.5" y="254.7">Document Number</text>
<text x="326.5" y="257.4">001</text>
<text x="406.1" y="254.7">Rev</text>
<text x="408.8" y="257.4">A</text>
<text x="315.5" y="262.9">Date:</text>
<text x="329.8" y="262.9">Thursday, March 07, 2019</text>
<text x="370.4" y="262.9">Sheet</text>
<text x="384.1" y="262.9">1</text>
<text x="392.3" y="262.9">of</text>
<text x="400.6" y="262.9">1</text>
</g>
<g font-size="2.5" fill="#000080">
<text x="142.7" y="65.7">R1</text>
<text x="161.9" y="65.7">R2</text>
<text x="386.8" y="65.4">C1</text>
<text x="142.7" y="68.7">270R</text>
<text x="161.9" y="68.7">270R</text>
<text x="386.8" y="70.9">100nF</text>
<text x="60.4" y="79.1">C2</text>
<text x="60.4" y="81.8">100nF</text>
<text x="85.1" y="79.1">C3</text>
<text x="85.1" y="81.8">4u7</text>
<text x="101.6" y="79.1">C4</text>
<text x="101.6" y="81.8">100nF</text>
<text x="192.1" y="81.8">C5</text>
<text x="237.9" y="80.7">U1</text>
<text x="189.3" y="87.3">100nF</text>
<text x="144.1" y="90.1">D1</text>
<text x="145.5" y="94.4">SM LED</text>
<text x="163.3" y="90.1">D2</text>
<text x="164.6" y="94.4">SM LED</text>
<text x="65.1" y="102.7">U2</text>
<text x="238.2" y="132.3">30F3013</text>
<text x="170.1" y="142.2">C6</text>
<text x="183.9" y="139.4">X1</text>
<text x="200.3" y="141.4">C7</text>
<text x="260.6" y="144.9">JP3</text>
<text x="65.3" y="154.3">FT232RL</text>
<text x="123.5" y="150.4">C8</text>
<text x="123.5" y="153.2">100nF</text>
<text x="170.1" y="153.2">22pF</text>
<text x="181.1" y="153.2">7.3728MHz</text>
<text x="200.3" y="153.2">22pF</text>
<text x="225" y="155.9">C10</text>
<text x="222.3" y="158.7">100nF</text>
<text x="260.6" y="164.1">Header 05x2</text>
<text x="60.4" y="168.3">C9</text>
<text x="60.4" y="179.5">100nF</text>
<text x="326.5" y="175.1">R3</text>
<text x="326.5" y="177.8">10k</text>
<text x="170.1" y="185">D3</text>
<text x="40.9" y="188.8">SOCKET, USB-B 4WAY</text>
<text x="52.2" y="191.6">JP1</text>
<text x="170.1" y="188.3">BAR43S</text>
<text x="225" y="191.6">H1</text>
<text x="238.7" y="191.6">H2</text>
<text x="252.4" y="191.6">H3</text>
<text x="266.2" y="191.6">H4</text>
<text x="339.1" y="188.8">D4</text>
<text x="225" y="194.3">Dia 2.4mm</text>
<text x="238.7" y="194.3">Dia 2.4mm</text>
<text x="252.4" y="194.3">Dia 2.4mm</text>
<text x="266.2" y="194.3">Dia 2.4mm</text>
<text x="339.1" y="192.1">1N4148W</text>
<text x="348.4" y="197.1">470R</text>
<text x="356.7" y="197.1">R4</text>
<text x="186.6" y="198.4">R5</text>
<text x="186.6" y="209.7">10k</text>
<text x="334.2" y="208">0R0 R6</text>
<text x="141.1" y="213.5">J1</text>
<text x="234.9" y="213.5">R8</text>
<text x="248.6" y="213.5">R9</text>
<text x="262.3" y="213.5">R10</text>
<text x="276" y="213.5">R11</text>
<text x="141.1" y="216.3">BNC</text>
<text x="234.9" y="216.8">0R0</text>
<text x="248.6" y="216.8">0R0</text>
<text x="262.3" y="216.8">0R0</text>
<text x="276" y="216.8">0R0</text>
<text x="334.2" y="219">0R0 R7</text>
<text x="162.4" y="230">GND</text>
</g>
<g font-size="2.5" fill="#f00">
<text x="214.6" y="87.3">RESET</text>
<text x="214.6" y="89.8">TTL_OUT</text>
<text x="357.2" y="92.8">P1</text>
<text x="357.2" y="95.5">P2</text>
<text x="357.2" y="98.3">P3</text>
<text x="357.2" y="101">P4</text>
<text x="357.2" y="103.8">P5</text>
<text x="357.2" y="106.5">P6</text>
<text x="30.8" y="109.2">RX1</text>
<text x="214.6" y="114.7">P7</text>
<text x="214.6" y="117.5">P8</text>
<text x="357.2" y="114.7">RX1</text>
<text x="357.2" y="117.5">TX1</text>
<text x="30.8" y="120.2">TX1</text>
<text x="115.8" y="122.9">TXLED</text>
<text x="115.8" y="125.7">RXLED</text>
<text x="354.5" y="122.9">TEST</text>
<text x="291.4" y="147.6">P1</text>
<text x="239.3" y="150.4">P2</text>
<text x="239.3" y="153.1">P4</text>
<text x="239.3" y="155.9">P6</text>
<text x="291.4" y="150.4">P3</text>
<text x="291.4" y="153.1">P5</text>
<text x="291.4" y="155.9">P7</text>
<text x="239.3" y="158.6">P8</text>
<text x="313.3" y="199.8">RESET</text>
<text x="173.4" y="213.3">TTL_OUT</text>
<text x="313.3" y="210.7">TX1</text>
<text x="313.3" y="221.7">RX1</text>
</g>
<g font-size="2.5" fill="#004080">
<text x="237.3" y="89">MCLR</text>
<text x="327.4" y="89">AVdd</text>
<text x="237.3" y="91.7">EMUD3/AN0/Vref+/CN2/RBO</text>
<text x="237.3" y="94.4">EMUC3/AN1/Vref-/CN3/RB1</text>
<text x="315.6" y="94.4">AN6/OCFA/RB6</text>
<text x="327.6" y="91.7">AVss</text>
<text x="237.3" y="97.2">AN2/SS1/LVDIN/CN4/RB2</text>
<text x="237.3" y="99.9">AN3/CN5/RB3</text>
<text x="313.9" y="97.2">EMUD2/AN7/RB7</text>
<text x="317.4" y="99.9">AN8/OC1/RB8</text>
<text x="237.3" y="102.7">AN4/CN6/RB4</text>
<text x="237.3" y="105.5">AN5/CN7/RB5</text>
<text x="314.7" y="105.5">U2RX/CN17/RF4</text>
<text x="317.4" y="102.7">AN9/OC2/RB9</text>
<text x="64.5" y="110.9">TXD</text>
<text x="64.5" y="113.7">DTR#</text>
<text x="82" y="110.9">OSCO</text>
<text x="83.3" y="113.7">OSCI</text>
<text x="237.3" y="108.2">Vss</text>
<text x="237.3" y="110.9">OSC1/CLK1</text>
<text x="237.3" y="113.7">OSC2/CLK0/RC15</text>
<text x="315.6" y="108.2">U2TX/CN18RF5</text>
<text x="329" y="110.9">Vdd</text>
<text x="329.3" y="113.7">Vss</text>
<text x="64.5" y="116.4">RTS#</text>
<text x="64.5" y="119.2">VccIO</text>
<text x="82.9" y="116.4">TEST</text>
<text x="83.8" y="119.2">GND</text>
<text x="237.3" y="116.4">EMUD1/SOSC1/T2CK/U1ATX/CN1/RC13</text>
<text x="237.3" y="119.2">EMUC1/SOSC0/T1CK/U1ARX/CN0/RC14</text>
<text x="295.1" y="119.2">PGD/EMUD/U1TX/SDO1/SCL/RF3</text>
<text x="295.9" y="116.4">PGC/EMUC/U1RX/SDI1/SDA/RF2</text>
<text x="64.5" y="121.9">RXD</text>
<text x="64.5" y="124.6">RI#</text>
<text x="81" y="124.6">CBUS0</text>
<text x="84.3" y="121.9">NC2</text>
<text x="237.3" y="121.9">Vdd</text>
<text x="237.3" y="124.6">IC2/INT2RD9</text>
<text x="308.8" y="124.6">EMUC2/IC1/INT1/RD8</text>
<text x="315.7" y="121.9">SCK1/INT0/RF6</text>
<text x="64.5" y="127.4">GND</text>
<text x="64.5" y="130.1">NC1</text>
<text x="81" y="127.4">CBUS1</text>
<text x="83.8" y="130.1">GND</text>
<text x="64.5" y="132.9">DSR#</text>
<text x="64.5" y="135.6">DCD#</text>
<text x="79.6" y="135.6">RESET#</text>
<text x="85.1" y="132.9">Vcc</text>
<text x="64.5" y="138.3">CTS#</text>
<text x="64.5" y="141.1">CBUS4</text>
<text x="64.5" y="143.8">CBUS2</text>
<text x="80.1" y="141.1">3v3OUT</text>
<text x="80.4" y="143.8">USBDM</text>
<text x="83.8" y="138.3">GND</text>
<text x="64.5" y="146.6">CBUS3</text>
<text x="80.7" y="146.6">USBDP</text>
<text x="262" y="149.3">1</text>
<text x="268.9" y="149.3">2</text>
<text x="262" y="152.1">3</text>
<text x="262" y="154.8">5</text>
<text x="268.9" y="152.1">4</text>
<text x="268.9" y="154.8">6</text>
<text x="262" y="157.6">7</text>
<text x="262" y="160.3">9</text>
<text x="267.5" y="160.3">10</text>
<text x="268.9" y="157.6">8</text>
<text x="56.6" y="196">VCC</text>
<text x="58.6" y="201.5">D+</text>
<text x="59.2" y="198.7">D-</text>
<text x="231.6" y="201.7" transform="rotate(-90 231.6 201.7)">1</text>
<text x="245.3" y="201.7" transform="rotate(-90 245.3 201.7)">1</text>
<text x="259" y="201.7" transform="rotate(-90 259 201.7)">1</text>
<text x="272.8" y="201.7" transform="rotate(-90 272.8 201.7)">1</text>
<text x="56" y="204.4" transform="rotate(-90 56 204.4)">.</text>
<text x="56.3" y="204.2">GND</text>
<text x="58.8" y="204.4" transform="rotate(-90 58.8 204.4)">.</text>
</g>
<g font-size="2.5" fill="#f0f">
<text x="385.2" y="194.3">JP2</text>
<text x="376.7" y="221.7">HEADER 6</text>
</g>
<g font-size="2">
<text x="43.9" y="2.1">5</text>
<text x="126.2" y="2.1">4</text>
<text x="208.5" y="2.1">3</text>
<text x="290.8" y="2.1">2</text>
<text x="373.1" y="2.1">1</text>
<text x=".8" y="37.1">D</text>
<text x="415" y="37.1">D</text>
<text x=".8" y="102.3">C</text>
<text x="415" y="102.3">C</text>
<text x=".8" y="167.4">B</text>
<text x="415" y="167.4">B</text>
<text x=".8" y="232.6">A</text>
<text x="415" y="232.6">A</text>
<text x="43.9" y="265.5">5</text>
<text x="126.2" y="265.5">4</text>
<text x="208.5" y="265.5">3</text>
<text x="290.8" y="265.5">2</text>
<text x="373.1" y="265.5">1</text>
</g>
</svg>
